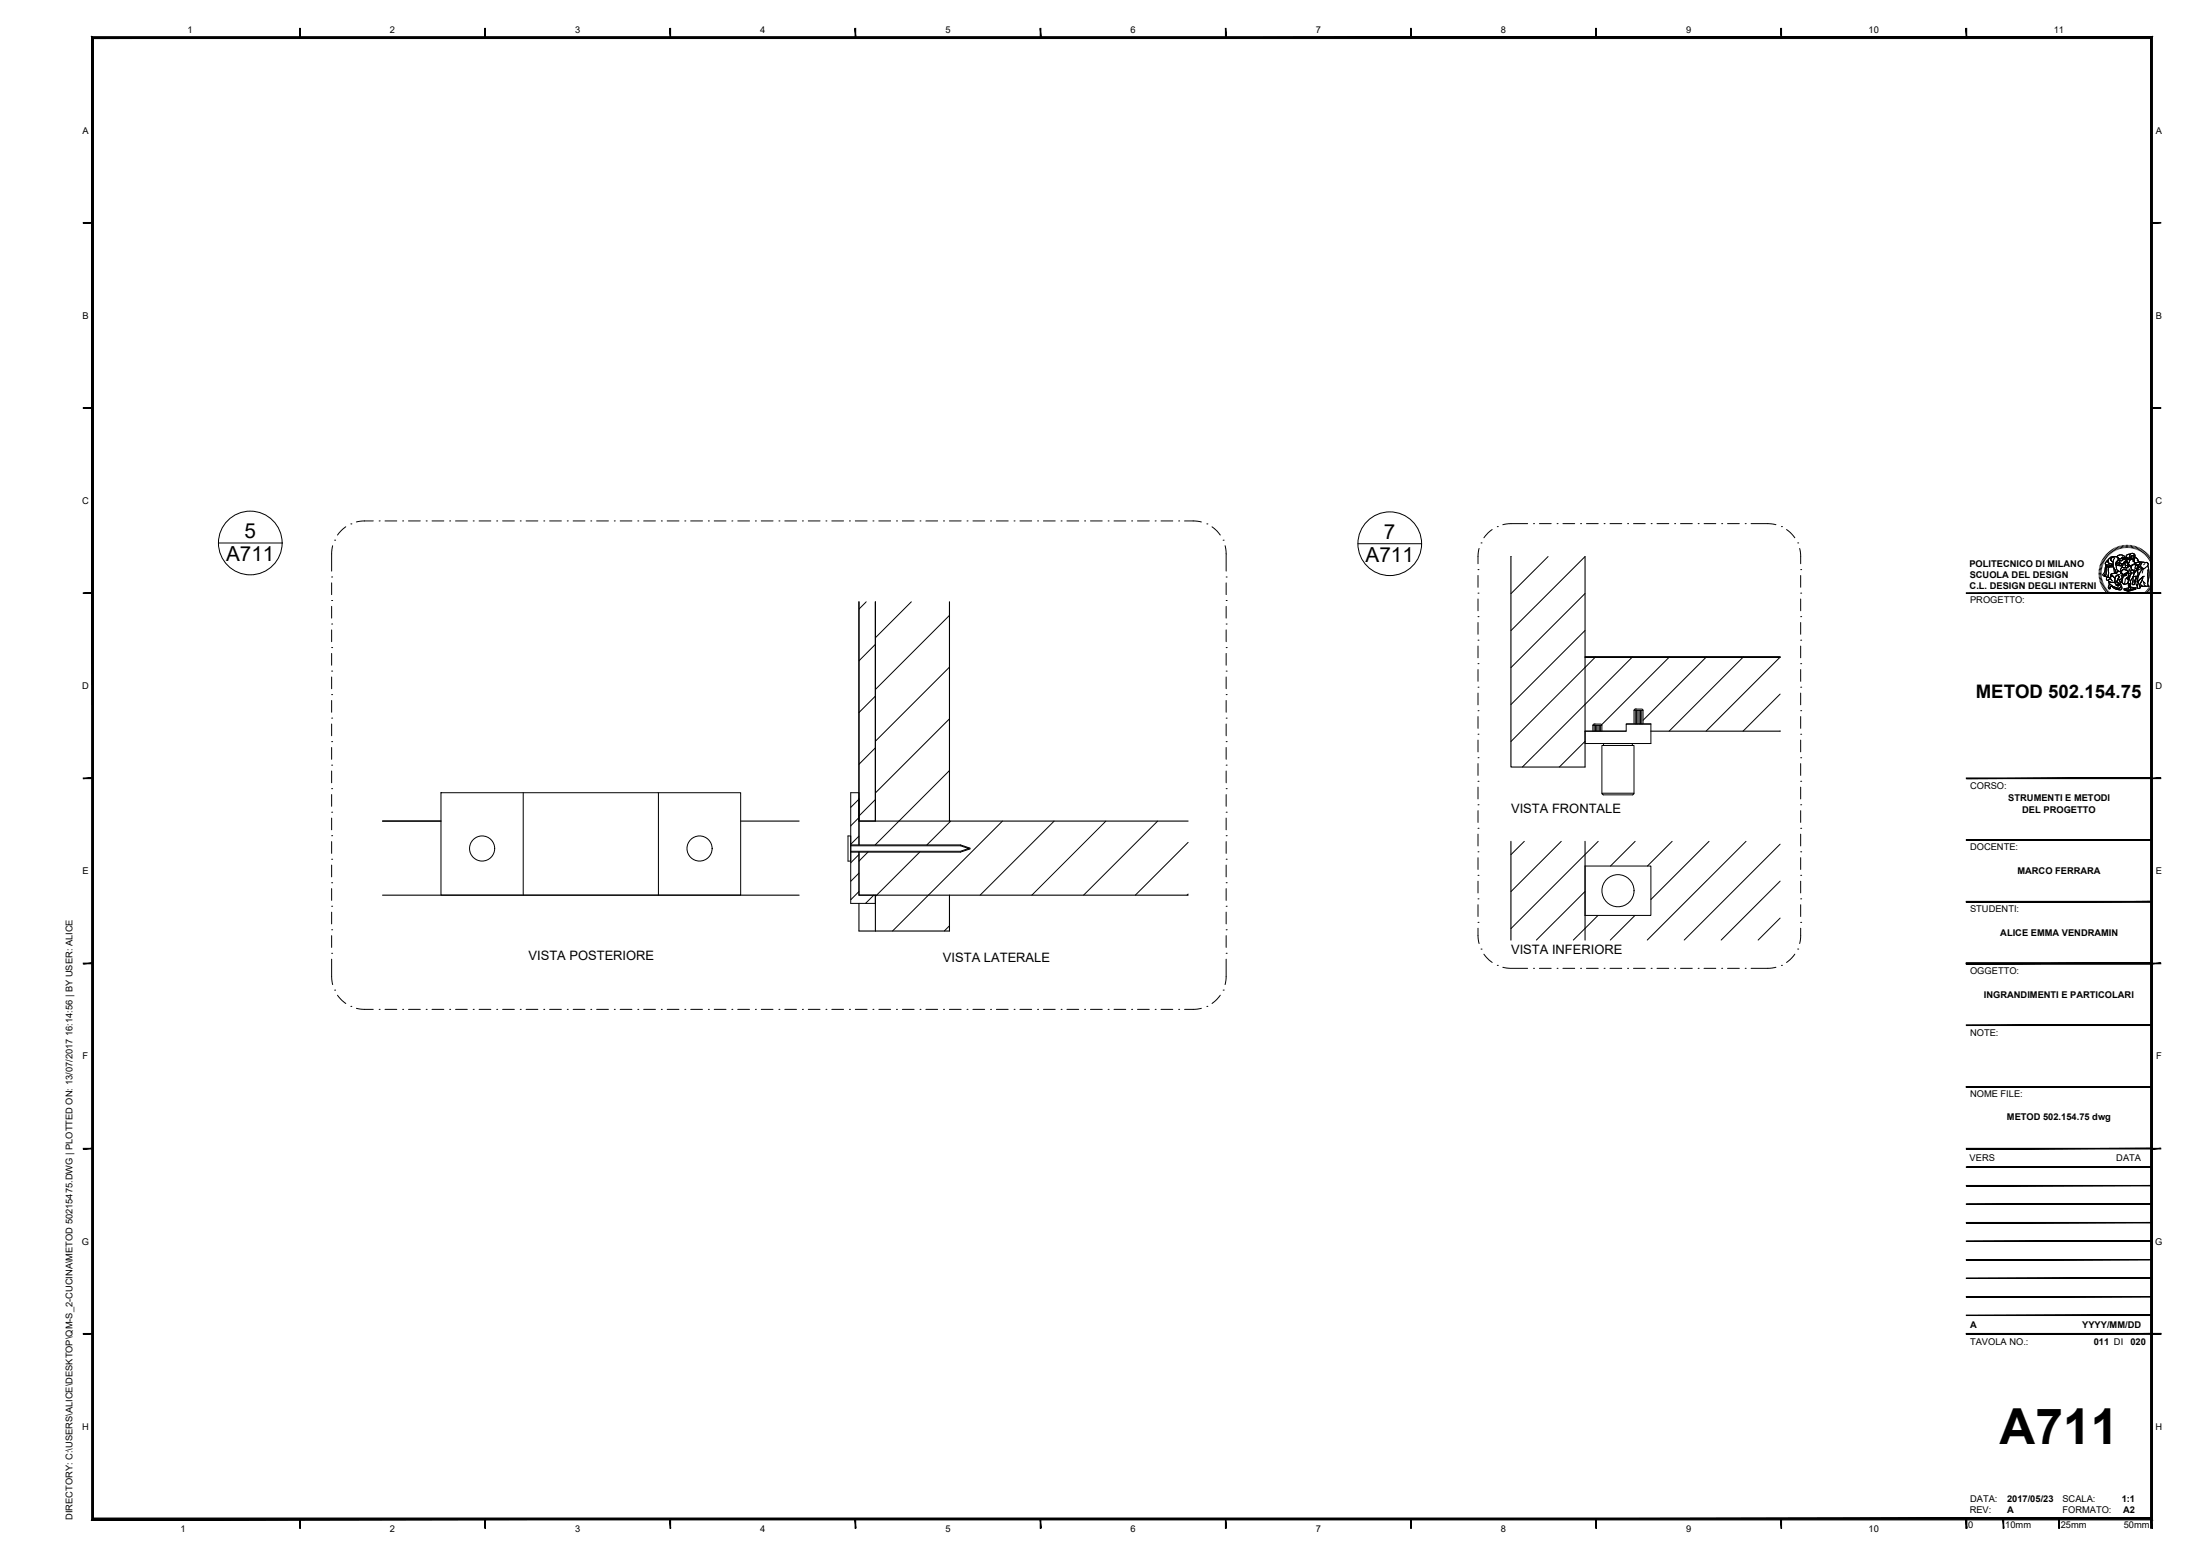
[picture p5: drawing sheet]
<svg xmlns="http://www.w3.org/2000/svg" width="594mm" height="420mm" viewBox="0 0 594 420" stroke-linecap="round" stroke-linejoin="round" font-family="sans-serif">
<!-- layer: A-FURN -->
<g fill="none" stroke="#000" stroke-width=".27">
<path d="M408.1 150.3h-.1M418 150.3l-10 10M428 150.3l-20 20M232 162.5v65.7M233.9 162.5l-1.9 2M236.4 162.5v59.2M236.4 174l-4.4 4.4M246.1 162.5l-9.7 9.7M256.4 166.2l-20 20M428 160.3l-20 20M428 170.2l-20 20M430.8 177.4l-22.8 22.8"/>
<path d="M440.8 177.4l-29.7 29.7M450.8 177.4l-18.3 18.3M460.7 177.4l-17 17.1M470.7 177.4l-20 20M480.7 177.4l-20 20M236.4 188l-4.4 4.4M256.4 194.1l-20 20M256.4 180.1l-20 20M428 197.4h11.1M480.7 187.4l-10 10M480.7 197.4h.1M232 215.8l-2.3 2.2"/>
<path d="M236.4 215.9l-4.4 4.4M236.4 201.9l-4.4 4.5M256.4 208.1l-20.1 20.1M428 200.2l-6.9 6.9M232 230.1v11.6M232 220.8l-2.3 2.2M232 225.8l-2.3 2.2M232 230.8l-2.3 2.2M232 235.7l-2.3 2.3M234.4 230.1l-2.4 2.4M248.4 230.1l-12 12M256.7 221.7l-6.4 6.5"/>
<path d="M270.7 221.7l-29.7 29.7M284.7 221.7l-20 20M298.6 221.7l-20 20M312.6 221.7l-20 20M320.8 227.5l-14.2 14.2M411.6 227.2l-3.6 3.6M421.6 227.2l-13.6 13.6M431.6 227.2l-23.6 23.5M441.6 227.2l-6.7 6.7M451.5 227.2l-6.6 6.7M461.5 227.2l-15.7 15.7M471.5 227.2l-26.7 26.6"/>
<path d="M480.7 227.9l-25.9 25.9M480.7 237.9l-15.9 15.9M232 240.7l-2.3 2.3M236 241.7l-2.3 2.2M256.4 250l-1.4 1.4M320.8 241.4l-.3 .3M428 240.7l-13.1 13.1M431.5 247.2l-6.6 6.6M441.5 247.2l-6.7 6.6M480.7 247.9l-5.9 5.9"/>
</g>
<g fill="none" stroke="#000" stroke-width=".3">
<path d="M408 150.3v56.8h20v-56.8M232 162.5v59.2h4.4v-59.2M256.4 162.5v59.2M480.7 177.4h-52.7h52.7M445.8 197.4h34.9M103.3 221.7h15.8M200 221.7h15.8M229.7 228.2h29.7M229.7 230.1h29.7M232 221.7h88.8M261.9 229v.2M408 227.2v26.6"/>
<path d="M428 227.2v26.6M103.3 241.7h112.5M232 241.7h88.8M236.4 241.7v9.7M256.4 241.7v9.7h-24.4v-7.5"/>
</g>
<!-- layer: meccanismi -->
<g fill="none" stroke="#000" stroke-width=".27">
<path d="M428 197.4h11.1v-1.9h6.7v5.3h-17.8zM430.1 197.4v-1.6l.4-.3 2 .1 .1 1.8M430.1 195.9h2.5M430.5 195.5h.1M430.5 195.9v1.5M430.8 195.9v1.5M431.2 195.9v1.5M431.5 195.9v1.5M431.9 195.9v1.5M432.2 195.9v1.5M439.1 195.5h6.7M441.2 195.5v-3.7l.4-.3h1.7l.3 .1 .1 3.9"/>
<path d="M441.2 191.8h2.5M441.6 191.5h.1M441.6 191.8v3.7M441.9 191.8v3.7M442.3 191.8v3.7M442.6 191.8v3.7M443 191.8v3.7M443.3 191.8v3.7M119.1 214.1h80.9v27.6h-80.9zM141.3 214.1v27.6M177.8 214.1v27.6M432.6 214.2v-12.9h8.6v12.9"/>
<path d="M432.6 214.2h8.6l-.4 .4h-7.8zM433 200.8v.5M440.8 200.8v.5M232 228.2v-14.1h-2.3v29.8h6.7v-2.2h-4.4v-11.6M428 233.9h17.8v13.3h-17.8z"/>
<circle cx="436.9" cy="240.5" r="4.3"/>
</g>
<!-- layer: viti -->
<g fill="none" stroke="#000" stroke-width=".27">
<path d="M229 225.7h.7v6.8h-.7zM229.7 228.4h29.7l2.2 .7-2.2 .8h-29.7"/>
<circle cx="130.2" cy="229.1" r="3.4"/>
<circle cx="188.9" cy="229.1" r="3.4"/>
</g>
<!-- layer: G-ANNO-DIM -->
<g fill="none" stroke="#000" stroke-width=".27">
<path d="M59 146.6h17.2M89.6 155.8h.1M89.6 157.4v3.2M89.8 147.4l-.2 1.5v5.3M90.4 145.9h.1M93.4 142.3l-1.5 1.2-.8 1M94.7 141.5h.1M100.8 140.7h-3l-1.6 .2M102.4 140.7h.1M104 140.7h3.1M108.7 140.7h.1M110.3 140.7h3.2"/>
<path d="M115.1 140.7h.1M116.7 140.7h3.1M121.4 140.7h.1M123 140.7h3.2M127.8 140.7h.1M129.4 140.7h3.1M134.1 140.7h.1M135.7 140.7h3.2M140.5 140.7h.1M142.1 140.7h3.1M146.8 140.7h.1M148.4 140.7h3.2"/>
<path d="M153.2 140.7h.1M154.8 140.7h3.1M159.5 140.7h.1M161.1 140.7h3.2M165.9 140.7h.1M167.5 140.7h3.1M172.2 140.7h.1M173.8 140.7h3.2M178.6 140.7h.1M180.2 140.7h3.1M184.9 140.7h.1M186.5 140.7h3.2"/>
<path d="M191.3 140.7h.1M192.9 140.7h3.1M197.6 140.7h.1M199.2 140.7h3.2M204 140.7h.1M205.6 140.7h3.1M210.3 140.7h.1M211.9 140.7h3.2M216.7 140.7h.1M218.3 140.7h3.1M223 140.7h.1M224.6 140.7h3.2"/>
<path d="M229.4 140.7h.1M231 140.7h3.1M235.7 140.7h.1M237.3 140.7h3.2M242.1 140.7h.1M243.7 140.7h3.1M248.4 140.7h.1M250 140.7h3.2M254.8 140.7h.1M256.4 140.7h3.1M261.1 140.7h.1M262.7 140.7h3.2"/>
<path d="M267.5 140.7h.1M269.1 140.7h3.1M273.8 140.7h.1M275.4 140.7h3.2M280.2 140.7h.1M281.8 140.7h3.1M286.5 140.7h.1M288.1 140.7h3.2M292.9 140.7h.1M294.5 140.7h3.1M299.2 140.7h.1M300.8 140.7h3.2"/>
<path d="M305.6 140.7h.1M307.2 140.7h3.1M311.9 140.7h.1M313.5 140.7h3.2M318.3 140.7h.1M319.9 140.7h2.9l1.6 .2M325.9 141.5h.1M327.3 142.3l1.4 1.2 .8 1M330.3 145.9h.1M330.8 147.4l.3 1.5v5.3M331.1 155.8h.1M331.1 157.4v3.2"/>
<path d="M366.7 146.8h17.2M399.1 153.8h.1M399.1 155.4v3.2M399.4 148.1l-.3 1.6v2.5M399.9 146.6h.1M402.9 143l-2.2 2.2M404.3 142.2h.1M412.5 141.4h-5.1l-1.6 .3M414.1 141.4h.1M415.7 141.4h3.2M420.5 141.4h.1M422 141.4h3.2"/>
<path d="M426.8 141.4h.1M428.4 141.4h3.2M433.2 141.4h.1M434.7 141.4h3.2M439.5 141.4h.1M441.1 141.4h3.2M445.9 141.4h.1M447.4 141.4h3.2M452.2 141.4h.1M453.8 141.4h3.2M458.6 141.4h.1M460.1 141.4h3.2"/>
<path d="M464.9 141.4h.1M466.5 141.4h3.2M471.3 141.4h.1M472.8 141.4h5.2l1.6 .3M481.1 142.2h.1M482.4 143l1 .8 1.3 1.4M485.4 146.6h.1M486 148.1l.2 1.6v2.5M486.2 153.8h.1M486.2 155.4v3.2M89.6 174.9h.1M89.6 168.5h.1"/>
<path d="M89.6 162.2h.1M89.6 163.7v3.2M89.6 170.1v3.2M89.6 176.4v3.2M331.1 162.2h.1M331.1 168.5h.1M331.1 174.9h.1M331.1 163.7v3.2M331.1 170.1v3.2M331.1 176.4v3.2M399.1 179.2h.1M399.1 172.9h.1"/>
<path d="M399.1 166.5h.1M399.1 160.2h.1M399.1 161.7v3.2M399.1 168.1v3.2M399.1 174.4v3.2M486.2 179.2h.1M486.2 172.9h.1M486.2 166.5h.1M486.2 160.2h.1M486.2 161.7v3.2M486.2 168.1v3.2M486.2 174.4v3.2"/>
<path d="M89.6 193.9h.1M89.6 187.6h.1M89.6 181.2h.1M89.6 182.8v3.2M89.6 189.1v3.2M89.6 195.5v3.2M331.1 181.2h.1M331.1 187.6h.1M331.1 193.9h.1M331.1 182.8v3.2M331.1 189.1v3.2M331.1 195.5v3.2"/>
<path d="M399.1 198.3h.1M399.1 191.9h.1M399.1 185.6h.1M399.1 180.8v3.2M399.1 187.1v3.2M399.1 193.5v3.2M399.1 199.8v3.2M486.2 198.3h.1M486.2 191.9h.1M486.2 185.6h.1M486.2 180.8v3.2M486.2 187.1v3.2"/>
<path d="M486.2 193.5v3.2M486.2 199.8v3.2M89.6 219.3h.1M89.6 213h.1M89.6 206.6h.1M89.6 200.3h.1M89.6 201.8v3.2M89.6 208.2v3.2M89.6 214.5v3.2M331.1 200.3h.1M331.1 206.6h.1M331.1 213h.1"/>
<path d="M331.1 219.3h.1M331.1 201.8v3.2M331.1 208.2v3.2M331.1 214.5v3.2M399.1 217.3h.1M399.1 211h.1M399.1 204.6h.1M399.1 206.2v3.2M399.1 212.5v3.2M399.1 218.9v3.2M486.2 217.3h.1M486.2 211h.1"/>
<path d="M486.2 204.6h.1M486.2 206.2v3.2M486.2 212.5v3.2M486.2 218.9v3.2M89.6 238.4h.1M89.6 232h.1M89.6 225.7h.1M89.6 220.9v3.2M89.6 227.2v3.2M89.6 233.6v3.2M89.6 239.9v3.2M331.1 225.7h.1"/>
<path d="M331.1 232h.1M331.1 238.4h.1M331.1 220.9v3.2M331.1 227.2v3.2M331.1 233.6v3.2M331.1 239.9v3.2M399.1 236.4h.1M399.1 230h.1M399.1 223.7h.1M399.1 225.2v3.2M399.1 231.6v3.2M399.1 237.9v3.2"/>
<path d="M486.2 236.4h.1M486.2 230h.1M486.2 223.7h.1M486.2 225.2v3.2M486.2 231.6v3.2M486.2 237.9v3.2M89.6 257.4h.1M89.6 251.1h.1M89.6 244.7h.1M89.6 259v5.3l.2 1.6M89.6 246.3v3.2M89.6 252.6v3.2"/>
<path d="M331.1 244.7h.1M331.1 251.1h.1M331.1 257.4h.1M331.1 259v5.3l-.3 1.6M331.1 246.3v3.2M331.1 252.6v3.2M399.1 249.1h.1M399.1 242.7h.1M399.1 250.6v2.6l.3 1.6M399.1 244.3v3.2M399.9 256.3h.1M400.7 257.7l1.2 1.4 1 .8"/>
<path d="M484.7 257.7l-1.3 1.4-1 .8M485.4 256.3h.1M486.2 249.1h.1M486.2 242.7h.1M486.2 250.6v2.6l-.2 1.6M486.2 244.3v3.2M90.4 267.4h.1M91.1 268.7l1.3 1.5 1 .8M94.7 271.8h.1M96.2 272.3l1.6 .2 3 .1M102.4 272.6h.1M104 272.6h3.1"/>
<path d="M108.7 272.6h.1M110.3 272.6h3.2M115.1 272.6h.1M116.7 272.6h3.1M121.4 272.6h.1M123 272.6h3.2M127.8 272.6h.1M129.4 272.6h3.1M134.1 272.6h.1M135.7 272.6h3.2M140.5 272.6h.1M142.1 272.6h3.1"/>
<path d="M146.8 272.6h.1M148.4 272.6h3.2M153.2 272.6h.1M154.8 272.6h3.1M159.5 272.6h.1M161.1 272.6h3.2M165.9 272.6h.1M167.5 272.6h3.1M172.2 272.6h.1M173.8 272.6h3.2M178.6 272.6h.1M180.2 272.6h3.1"/>
<path d="M184.9 272.6h.1M186.5 272.6h3.2M191.3 272.6h.1M192.9 272.6h3.1M197.6 272.6h.1M199.2 272.6h3.2M204 272.6h.1M205.6 272.6h3.1M210.3 272.6h.1M211.9 272.6h3.2M216.7 272.6h.1M218.3 272.6h3.1"/>
<path d="M223 272.6h.1M224.6 272.6h3.2M229.4 272.6h.1M231 272.6h3.1M235.7 272.6h.1M237.3 272.6h3.2M242.1 272.6h.1M243.7 272.6h3.1M248.4 272.6h.1M250 272.6h3.2M254.8 272.6h.1M256.4 272.6h3.1"/>
<path d="M261.1 272.6h.1M262.7 272.6h3.2M267.5 272.6h.1M269.1 272.6h3.1M273.8 272.6h.1M275.4 272.6h3.2M280.2 272.6h.1M281.8 272.6h3.1M286.5 272.6h.1M288.1 272.6h3.2M292.9 272.6h.1M294.5 272.6h3.1"/>
<path d="M299.2 272.6h.1M300.8 272.6h3.2M305.6 272.6h.1M307.2 272.6h3.1M311.9 272.6h.1M313.5 272.6h3.2M318.3 272.6h.1M324.4 272.3l-1.6 .2-2.9 .1M325.9 271.8h.1M329.5 268.7l-2.2 2.3M330.3 267.3h.1M404.3 260.7h.1"/>
<path d="M405.8 261.2l1.6 .3h5.1M414.1 261.5h.1M415.7 261.5h3.2M420.5 261.5h.1M422 261.5h3.2M426.8 261.5h.1M428.4 261.5h3.2M433.2 261.5h.1M434.7 261.5h3.2M439.5 261.5h.1M441.1 261.5h3.2M445.9 261.5h.1"/>
<path d="M447.4 261.5h3.2M452.2 261.5h.1M453.8 261.5h3.2M458.6 261.5h.1M460.1 261.5h3.2M464.9 261.5h.1M466.5 261.5h3.2M471.3 261.5h.1M479.6 261.2l-1.6 .3h-5.2M481.1 260.7h.1"/>
<circle cx="67.6" cy="146.6" r="8.6"/>
<circle cx="375.3" cy="146.8" r="8.6"/>
</g>
<!-- layer: viti -->
<path d="M259.4 228.2l2.5 .8M261.9 229.2l-2.5 .9" fill="none" stroke="#000" stroke-width=".3"/>
<!-- layer: G-ANNO-LOGO -->
<g fill="none" stroke="#000" stroke-width=".27">
<path d="M566.8 154.8h.6M566.8 154.5h.6M566.8 154.1l.7 .1M566.8 153.8l.7 .1M566.9 153.4l.7 .1M567 153.1l.6 .1M567.1 152.7l.6 .2M567.2 152.4l.6 .2M567.3 152l.6 .3M567.4 151.7l.6 .3M567.4 155.2h-.6M567.5 155.5h-.7"/>
<path d="M567.5 155.8l-.7 .1M567.5 156.1l-.6 .2M567.6 151.4l.6 .3M567.6 156.5l-.6 .1M567.7 156.8l-.7 .2M567.7 151.1l.6 .3M567.8 157.1l-.7 .2M567.9 157.4l-.6 .2M567.9 150.8l.6 .3M568 157.7l-.6 .3M568.1 150.5l.6 .4M568.2 158l-.6 .3"/>
<path d="M568.3 158.3l-.6 .3M568.3 150.2l.6 .4M568.5 158.6l-.6 .3M568.6 149.9l.5 .5M568.6 152.5l1.4 .3 .6-.4 .1 .6h-1.8l-.2-.2zM568.7 152.5v.4M568.7 158.8l-.6 .4M568.8 149.6l.5 .5M568.8 153l-.2 .5-.2 1.3-.3 .7 .4 .2M568.9 159.1l-.6 .4M569 151.4l.3-.2-.1 .5 .2 .4 1.1 .3-.5 .4-.5-.3-.7 .1-.3-.5zM569.1 149.4l.4 .5"/>
<path d="M569.1 159.3l-.6 .5M569.1 153l.4 .1-.2 .4v2.3l-.3 .1-.5-.3 .2-.6 .1-1.4zM569.1 153l-.3 .5-.1 1.5-.2 .7 .7 .2M569.3 151.2l-.8 .8 .2 .5 1.3 .3 .6-.4M569.3 159.6l-.5 .4M569.3 149.1l.5 .6M569.3 156.6l.1 .3 .5 .3 1.2-.1M569.4 151l.6-.6 1.3-.1-.9 .2-.4 .5 .1 .4 .5 .3-.1 .7-1.1-.4-.2-.3zM569.5 157v.5l.7 .7 2 .8M569.5 157l.6 .3 1-.2 .1 .5 .3 .3v.2l.2-.2 .3 .4-.2-.6 .3 .5-.1-.5 .4 .1-.8-.6 .3-.8 .4 .2 .5 1.6-.4 .6h-.7l-1.6-.8-.6-.5zM569.5 159.8l-.5 .5M569.5 153.1l1.2-.1 .6 1.2-.1 .5-1.2 .4 .2 .5-.4 .5-.4-.2-.1-.4v-2z"/>
<path d="M569.5 153.1l-.2 .5v2.2M569.6 148.9l.4 .5M569.6 157.6l.8 .7 1.4 .5 .7-.1 .3-.5 .2 .8-.4 .3-1.1-.2-1.4-.8-.4 .3 .1 .4h-.3l-.2-.5zM569.6 157.6l-.3 .9 .2 .5 .4-.2-.2-.2 .4-.3 1.3 .8 1.2 .2 .4-.3-.2-.8M569.8 156.1l-.8-.2-.2 .2v.5l.3 .1 .6-.3h.3l.5 .5M569.9 148.7l.4 .5M570 155.8l.4-.3 .8 .6-.1 1.1h-1.1l-.6-.3-.1-.3 .7-.2-.2-.3zM570 155.1l1.2-.4 .3 .1 .2-.4 .5-.1 .7 .3 .4 1.1-.2 .4-1 .5-.2-.2 .4-.5-.2-.4-.5-.2-.5 .8-.7-.6h-.4zM570.2 148.5l.3 .6M570.2 150.6l1.2-.3 .6 .5v.4l-.8 1.1 .5 1.6 .5 .4-.5 .1-.2 .4-.3-.2 .1-.4-.6-1.2-.1-1.3-.6-.5zM570.4 155.4l.7 .7M570.4 155.5l-.5 .4 .1 .5"/>
<path d="M570.5 148.3l.3 .6M570.7 153h-2.1l-.3 1.5-.5 .7 .3 .3M570.8 148.1l.3 .6M570.8 153.4l.2 1.4M571 150.6l-.3 .8-.1 1.1 .7 1.7-.1 .4 .3 .2 .2-.4 .5-.1-.6-.4-.4-1.6 .8-1.2-.2-.7h-1.5l-1 .6-.1 .8 .2 .2 1.1 .4M571.1 148l.3 .6M571.2 154.7l-1.2 .3v.5l.2 .1M571.3 150.3l-.8 .2-.5 .4 .1 .5 .5 .2M571.4 147.8l.3 .6M571.5 155.5l.2-.2 .6 .5-.7 1.3 .8 .7-.4-.1 .1 .5-.3-.5 .2 .6-.3-.4-.2 .2v-.2l-.4-.5v-1.2zM571.5 155.4h.3l.5 .4-.7 1.3 .8 .7-.4-.1 .1 .5-.3-.5 .2 .6-.3-.4-.2 .2v-.2l-.4-.6v-1.1zM571.5 151.7l1-.4-.1 .5-1.1 .5z"/>
<path d="M571.5 152.2l.8-.3 .3 .2-.4 .2 .2 .4-.7-.1zM571.6 152.2l.1 .4 .7 .1M571.7 150.4l.7-.6 1 .2 .3 .4-.1 .3-.5-.3-.4 .4-.7-.1M571.8 147.7l.2 .6M571.8 150.1l.5-.3h.6l.6 .3 .3 .4-.3 .2-.4-.3v.2l-.7 .3-.7-.5zM572 150.7l.7 .2 .5-.5 .3 .2-.2 .6-.4 .2-.5-.2-.5 .2zM572.1 147.6l.2 .6M572.2 154.3l.6 .2 .4 .7 .1 .7-.4 .3M572.3 156.6l.5 1.6-.3 .6h-.7M572.3 152.2h.8l-.2 .1v.4l-.3 .1-.4-.2zM572.3 151.9l.3 .2M572.4 151.6v.2l-1.1 .5"/>
<path d="M572.4 155.1l-.8 .2M572.4 147.5l.2 .6M572.5 151.3l-.4 .5M572.6 154.8l.7 .5M572.7 152.1l-.4 .1-.1 .4 .6 .2 .1-.5 .2-.1-.6 .1M572.7 155.3l.3 .5-.1 .4-.6 .4-.4-.2M572.8 154.5v-.3l.6-.4 1 .2 .2 .7h-.3l-1.1 .4 .6 .4 .4-.2 .2-.5 .3-.2-.3-.5-1.1-.3-.5 .7-.2-.1 .2-1.1 .3-.2 .2 .2h1.1l.5-.4v-.3l.6 .2 .1 1-.3 .4 .2 .7-.3 .5-.4 .1-.2 .6h-.4l.3 .3 .3-.1-.1 .4 .2-.2-.2 1.1-1.1 .2-.8-.7 .3-.6 .2-1.1M572.8 147.4l.1 .6M572.8 154.2l.6-.4h.6l.4 .3 .3 .5-1.6 .6zM572.8 157.1l.8 .7M573 151.2v.1M573.1 150.8l.2 .1"/>
<path d="M573.1 153.1l-.4 .5-.1 .8M573.1 156.5v.9M573.1 147.3l.1 .7M573.1 150.9h.1M573.2 155.1l1.2-.3-.2 .5-.4 .2zM573.2 155.9l-.3 1-.4 .4M573.5 151l.4-.2 .4 .2v-.2l.2 .4-.4 .1zM573.5 151.9l.2-.2h.7l.5 .8v.4h-.4l.1-.8-.6-.4-.3 .3 .2 1.3h-.6l-.3-.3zM573.5 147.3l.1 .6M573.5 150.7l-.2 .5-.4 .2-.5-.2-.5 .2M573.6 159l2-.4 1.1 .2-2 .6zM573.6 159l1.1 .4v.3l-1.1-.4z"/>
<path d="M573.8 151.8l.4-.1 .4 .4v.9l-.2 .3h-.5zM573.8 147.2l.1 .7M573.9 150.8l.2-.3h.3l.4 .4-.3 .3M573.9 155.3h.1M573.9 156.2l-.3 1.6 1-.2M573.9 150.6l.5-.1 .4 .5-.3 .2-.2-.4h-.4zM574 154.9l.1 .1M574 155.2l.1 .1M574.1 155h-.1M574.1 152h.1M574.2 152l-.2 .1M574.2 147.2v.7"/>
<path d="M574.3 151l-.3-.2-.5 .2 .6 .3 .4-.1-.2-.4v.2M574.3 156l.3 .1 .2-.6 .4-.1-.4 1.3v-.4l-.3 .1zM574.3 153.3v.7M574.4 154.8l-.2 .5-.4 .2-.4-.3M574.4 151.8l.2 .3-.1 .1M574.5 152l-.3-.3-.4 .2 .2 1-.2 .4h-.4l-.3-.3 .3-1.1 .3-.2 .5-.1 .4 .3 .3 1-.2 .1-.2-.3M574.5 147.2v.7M574.6 152.3l-.2 .1M574.6 152.1l.1 .6-.8-.1M574.6 153l-.2 .3h-.5M574.7 159.4l2-.6v.3l-2 .6zM574.7 159.4v.3"/>
<path d="M574.7 151l.2-.1 .1 .5-.2 .8M574.8 155.6h.1M574.8 156.2l-.1 .5 .2-.2M574.8 150.6l.1 .4M574.9 152.6l-.2-.5 .3-.4v-.6l-.3-.1v-.2l-.5-.4-.1-.2 .4-.5 .6-.1 .2 .1-.3 .7 .1 .8h.2v-.5l.3 .3 .5-.1-.1 .6 .2-.1 .4 .7-1.1 .7M574.9 147.2v.7M575 155.9l-.2 .3v-.3M575 153.6l-.2 1.4M575 152.8l.4 .2M575 157.7l.2-.1 .2 1-.3-.5-.4 .7zM575.1 154.8l-.4 .3v.5M575.2 155.4l-.4 .2-.2 .5h-.4l.3 .3 .3-.1"/>
<path d="M575.2 153.7l-.4 .8M575.3 147.2l-.1 .7M575.3 149.7l.7-.3 .5 .5v.8l-.4 .9v-.7l.3-.4-.3-.6-.6 .2-.2 1.1h-.2l-.1-.8zM575.3 149.7l.6-.3 .5 .2 .1 .3v.8l-.4 .9v-.7l.3-.5-.3-.5-.6 .2-.2 1.1h-.2l-.1-.8zM575.3 149.7l-.9 .1-.2 .6M575.4 150.7l.2 .3 .5-.1M575.5 152.8l1-.4 .9 .2 .2 .4-.2 .5-.7 .7-.5 .1-.7-.8zM575.5 150.4l.3 .1M575.5 150.1l.6-.2 .3 .6-.3 .4h-.6l-.2-.2zM575.5 154.8l.9-.2-.4 1.3-.7 .9v.8l-.3 .1-.2 .5-.2-1zM575.5 154.8l-.9 2.5 .2 .9 .4-.6 .2 1.4-.3-.9-.4 1 .1-.9M575.6 150.9h.1"/>
<path d="M575.6 153.8l-.3 .5 .2 .5 .9-.2 .5-.6M575.6 147.3l-.1 .7M575.6 150.5h.1M575.7 150.8h.1M576 147.4l-.2 .6M576 150.6l.2 .1M576 155.7l.8-.1-.1 .7-.4 .7 .2 .7-.3 .2-.5-.2zM576 150.6v.1M576.2 151.4l.4 .7M576.3 153.9h.1M576.3 147.4l-.2 .7M576.3 152.3l1-.5 .9-.1-.7 1z"/>
<path d="M576.4 154.6l-.5 1.3-.6 .9-.1 .9M576.5 153.8l-.3 .1M576.5 150.4l.6 .5 .6 .8-1.1 .4-.2-.2-.2-.5zM576.5 150.4l.6 .4 .3 .6M576.5 154.1l-.1 .1M576.7 147.5l-.2 .7M576.7 158.8v.3l-2 .6-1.1-.4v-.3l1.1 .4 2-.6a5.9 5.9 0 0 0-3.1 .2M576.8 155.7l-.5 1.3 .2 .7-.3 .2-.5-.2 .3-1.9M577 153.8h.3l-.1 1.8-1.2 .1 .4-1.1zM577 147.7l-.2 .6M577.1 153.5l-.1 .4M577.1 152.5l.3 .1 .2 .3"/>
<path d="M577.1 151.3l.5 .4M577.2 155.6l-1.2 .1M577.2 157l-.1 .2 .3 .2M577.3 147.8l-.2 .6M577.3 153.8v1.6l-.6 1.5 .2 1 .3 .3M577.5 156.7l1.1-1-.1 .9-.7 1.3 .2 .7-.3 .3-.6-.2zM577.5 152.7l.4-.6 .4-.4 1.4 .2 .4 .4-.3 .6-1 .7-.6-.1-.6-.6M577.6 152.9l-1 1.3h-.4l-.6-.4-.1-.8 .5-.4 .6-.1 .2 .2-.3 .4 .1 .5 .6-.4-.1-.7-1.1-.1-.5 .4v.5M577.6 154.5v.5M577.7 147.9l-.3 .6M578 148.1l-.3 .6M578 153.7l-.8 .1"/>
<path d="M578.1 157.9l.6 .4M578.3 148.3l-.4 .5M578.3 151.7l-1 .1-1 .5M578.5 156.7l.8 .9M578.5 151.9l1.1-.1 .5 .4-.1 .6 .3 1.3v1.7l-.3 1.7 .2 .8-2.4-.1 .8-2.5-1.5 1.4 .7-2.4 .7-1.1h.5l-.6-.3-.3-.4v-.5zM578.5 153.7l-.9 1.5-.5 1.9 1.5-1.4 .5-.1M578.6 151.8l-.5 .6-.1 .5 .3 .4 .7 .2M578.6 148.4l-.4 .6M578.6 155.7l-.2 .9-.6 1.3 .2 .7-.4 .3-.5-.2 .4-2M578.7 153.7l-.2 1M578.9 157.1l.1 .8 .5 .4M578.9 148.6l-.4 .6"/>
<path d="M579.1 152.2l-.2 .3M579.2 148.9l-.5 .5M579.2 159.9l.5 .5M579.4 159.7l.5 .5M579.4 149.1l-.4 .5M579.7 159.5l.5 .4M579.7 149.3l-.5 .5M579.9 159.2l.5 .4M579.9 153.9l.1 3.3M580 149.6l-.5 .5M580 152.7l.3 2-.3 2.6 .2 1-2.4-.1M580.1 159l.5 .4"/>
<path d="M580.2 149.8l-.5 .5M580.2 158.7l.6 .4M580.4 158.4l.6 .4M580.4 150.1l-.5 .4M580.6 158.1l.6 .4M580.6 150.4l-.5 .4M580.7 157.8l.6 .3M580.8 150.7l-.5 .4M580.9 157.5l.6 .3M581 157.3l.6 .2M581 151l-.6 .3M581.1 156.9l.6 .2"/>
<path d="M581.2 156.6l.6 .2M581.2 151.3l-.6 .3M581.2 156.3l.7 .1M581.3 156l.7 .1M581.3 155.7h.7M581.4 151.6l-.7 .3M581.4 155.3l.7 .1M581.4 155.1h.7M581.5 152l-.6 .2M581.6 152.3l-.6 .2M581.7 152.6l-.6 .2M581.8 153l-.6 .1"/>
<path d="M581.9 153.3l-.6 .2M582 153.7l-.7 .1M582 154l-.7 .1M582.1 154.4h-.7M582.1 154.7l-.7 .1M569.7 160l-.4 .5M570 160.3l-.5 .5M570.2 160.5l-.4 .5M570.5 160.6l-.4 .6M570.8 160.8l-.4 .6M571.1 161l-.4 .6M571.3 161.1l-.3 .6"/>
<path d="M571.6 161.3l-.2 .6M571.9 161.4l-.2 .6M572.2 161.5l-.2 .6M572.6 161.6l-.2 .6M572.9 161.7l-.2 .6M573.2 161.7l-.1 .7M573.5 161.8l-.1 .7M573.8 161.8v.7M574.2 161.8l-.1 .7M574.5 161.8v.7M574.8 161.8l.1 .7M575.1 161.8l.1 .7"/>
<path d="M575.5 161.8l.1 .6M575.8 161.7l.1 .7M576.1 161.6l.2 .7M576.4 161.5l.2 .7M576.7 161.5l.2 .6M577 161.3l.3 .7M577.3 161.2l.3 .6M577.6 161.1l.3 .6M577.9 160.9l.3 .6M578.2 160.7l.3 .6M578.4 160.6l.4 .5M578.7 160.4l.4 .5"/>
<path d="M579 160.2l.4 .5"/>
</g>
<!-- layer: G-ANNO-TTLB -->
<g fill="#fff" stroke="#fff" stroke-width=".27">
<path d="M556 160.2l30.7 4.3-5.7-4.3zM556 160.2l30.7 4.3h-30.7z"/>
<path d="M581 145.6h5.7l-5.7 14.6zM586.7 145.6l-5.7 14.6 5.7 4.3z"/>
</g>
<path d="M556 160.2h25v-14.6h5.7v18.9h-30.7z" fill="none" stroke="#fff" stroke-width=".27"/>
<g fill="#000" stroke="#000" stroke-width=".27">
<path d="M80.9 7.7l.2 2.5v-2.5zM80.9 7.7l.2 2.5h-.2z"/>
<path d="M130.9 7.7l.2 2.5v-2.5zM130.9 7.7l.2 2.5h-.2z"/>
<path d="M180.9 7.7l.2 2.5v-2.5zM180.9 7.7l.2 2.5h-.2z"/>
<path d="M230.9 7.7l.2 2.5v-2.5zM230.9 7.7l.2 2.5h-.2z"/>
<path d="M280.9 7.7l.2 2.5v-2.5zM280.9 7.7l.2 2.5h-.2z"/>
<path d="M330.9 7.7l.2 2.5v-2.5zM330.9 7.7l.2 2.5h-.2z"/>
<path d="M380.9 7.7l.2 2.5v-2.5zM380.9 7.7l.2 2.5h-.2z"/>
<path d="M430.9 7.7l.2 2.5v-2.5zM430.9 7.7l.2 2.5h-.2z"/>
<path d="M480.9 7.7l.2 2.5v-2.5zM480.9 7.7l.2 2.5h-.2z"/>
<path d="M530.9 7.7l.2 2.5v-2.5zM530.9 7.7l.2 2.5h-.2z"/>
<path d="M25.2 10.4h555.5l.5-.5zM24.8 9.9h556.4l-556 .5zM24.8 9.9l.4 400v-399.5zM24.8 9.9l.4 400-.4 .5zM25.2 409.9l-.4 .5 555.9-.5zM24.8 410.4l555.9-.5 .5 .5zM580.7 10.4v399.5l.5 .5zM580.7 10.4l.5-.5v400.5z"/>
<path d="M22.5 60.3h2.5v-.2zM22.5 60.1h2.5l-2.5 .2z"/>
<path d="M581 60.3h2.5v-.2zM581 60.1h2.5l-2.5 .2z"/>
<path d="M22.5 110.3h2.5v-.2zM22.5 110.1h2.5l-2.5 .2z"/>
<path d="M581 110.3h2.5v-.2zM581 110.1h2.5l-2.5 .2z"/>
<path d="M22.5 160.3h2.5v-.2zM22.5 160.1h2.5l-2.5 .2z"/>
<path d="M531 160.3h50v-.2zM531 160.1h50l-50 .2z"/>
<path d="M581 160.3h2.5v-.2zM581 160.1h2.5l-2.5 .2z"/>
<path d="M22.5 210.3h2.5v-.2zM22.5 210.1h2.5l-2.5 .2z"/>
<path d="M531 210.3h50v-.2zM531 210.1h50l-50 .2z"/>
<path d="M581 210.3h2.5v-.2zM581 210.1h2.5l-2.5 .2z"/>
<path d="M531 226.9h50v-.2zM531 226.7h50l-50 .2z"/>
<path d="M531 243.4v.2l50-.2zM531 243.6l50-.2v.2z"/>
<path d="M531 243.6h50v-.2zM531 243.4h50l-50 .2z"/>
<path d="M22.5 260.2h2.5v-.1zM22.5 260.1h2.5l-2.5 .1z"/>
<path d="M531 260.1v.1l50-.1zM531 260.2l50-.1v.1z"/>
<path d="M531 260.1v.1l50-.1zM531 260.2l50-.1v.1z"/>
<path d="M531 276.7v.2l50-.2zM531 276.9l50-.2v.2z"/>
<path d="M531 260.1v.1l50-.1zM531 260.2l50-.1v.1z"/>
<path d="M531 260.1v.1l50-.1zM531 260.2l50-.1v.1z"/>
<path d="M581 260.2h2.5v-.1zM581 260.1h2.5l-2.5 .1z"/>
<path d="M531 293.4v.2l50-.2zM531 293.6l50-.2v.2z"/>
<path d="M531 293.4v.2l50-.2zM531 293.6l50-.2v.2z"/>
<path d="M22.5 310.3h2.5v-.2zM22.5 310.1h2.5l-2.5 .2z"/>
<path d="M531 315.1h50zM531 315.2l50-.1z"/>
<path d="M531 310.1v.2l50-.2zM531 310.3l50-.2v.2z"/>
<path d="M581 310.3h2.5v-.2zM581 310.1h2.5l-2.5 .2z"/>
<path d="M531 335.1h50zM531 335.2l50-.1z"/>
<path d="M531 330.1h50zM531 330.2l50-.1z"/>
<path d="M531 325.1h50zM531 325.2l50-.1z"/>
<path d="M531 320.1h50zM531 320.2l50-.1z"/>
<path d="M531 355.1h50zM531 355.2l50-.1z"/>
<path d="M531 350.1h50zM531 350.2l50-.1z"/>
<path d="M531 345.1h50zM531 345.2l50-.1z"/>
<path d="M531 340.1h50zM531 340.2l50-.1z"/>
<path d="M22.5 360.2h2.5v-.1zM22.5 360.1h2.5l-2.5 .1z"/>
<path d="M531 360.1v.1l50-.1zM531 360.2l50-.1v.1z"/>
<path d="M531 360.1v.1l50-.1zM531 360.2l50-.1v.1z"/>
<path d="M581 360.2h2.5v-.1zM581 360.1h2.5l-2.5 .1z"/>
<path d="M581 360.2h2.5v-.1zM581 360.1h2.5l-2.5 .1z"/>
<path d="M581 360.2h2.5v-.1zM581 360.1h2.5l-2.5 .1z"/>
<path d="M80.9 410.2l.2 2.5v-2.5zM80.9 410.2l.2 2.5h-.2z"/>
<path d="M130.9 410.2l.2 2.5v-2.5zM130.9 410.2l.2 2.5h-.2z"/>
<path d="M180.9 410.2l.2 2.5v-2.5zM180.9 410.2l.2 2.5h-.2z"/>
<path d="M230.9 410.2l.2 2.5v-2.5zM230.9 410.2l.2 2.5h-.2z"/>
<path d="M280.9 410.2l.2 2.5v-2.5zM280.9 410.2l.2 2.5h-.2z"/>
<path d="M330.9 410.2l.2 2.5v-2.5zM330.9 410.2l.2 2.5h-.2z"/>
<path d="M380.9 410.2l.2 2.5v-2.5zM380.9 410.2l.2 2.5h-.2z"/>
<path d="M430.9 410.2l.2 2.5v-2.5zM430.9 410.2l.2 2.5h-.2z"/>
<path d="M480.9 410.2l.2 2.5v-2.5zM480.9 410.2l.2 2.5h-.2z"/>
<path d="M530.9 410.2v2.5h.2zM530.9 410.2h.2v2.5z"/>
<path d="M530.9 410.2l.2 2.5v-2.5zM530.9 410.2l.2 2.5h-.2z"/>
<path d="M540.9 410.2l.2 2.5v-2.5zM540.9 410.2l.2 2.5h-.2z"/>
<path d="M555.9 410.2l.2 2.5v-2.5zM555.9 410.2l.2 2.5h-.2z"/>
<path d="M580.7 410.2l.5 2.5v-2.5zM580.7 410.2l.5 2.5h-.5z"/>
</g>
<text font-size="13.4" x="540" y="390">A711</text>
<g font-size="5.6">
<text x="66" y="145.4">5</text>
<text x="373.7" y="145.5">7</text>
<text x="61.1" y="151.6">A711</text>
<text x="368.8" y="151.8">A711</text>
</g>
<text font-size="5" x="533.5" y="188.4">METOD 502.154.75</text>
<g font-size="3.5">
<text x="408" y="219.4">VISTA FRONTALE</text>
<text x="408" y="257.6">VISTA INFERIORE</text>
<text x="142.7" y="259.3">VISTA POSTERIORE</text>
<text x="254.6" y="259.9">VISTA LATERALE</text>
</g>
<g font-size="2.5">
<text x="50.6" y="9">1</text>
<text x="105.3" y="9">2</text>
<text x="155.3" y="9">3</text>
<text x="205.3" y="9">4</text>
<text x="255.3" y="9">5</text>
<text x="305.3" y="9">6</text>
<text x="355.3" y="9">7</text>
<text x="405.3" y="9">8</text>
<text x="455.3" y="9">9</text>
<text x="504.6" y="9">10</text>
<text x="554.6" y="9">11</text>
<text x="22.2" y="36.1">A</text>
<text x="582.1" y="36.1">A</text>
<text x="22.2" y="86.1">B</text>
<text x="582.1" y="86.1">B</text>
<text x="22.2" y="136.1">C</text>
<text x="582.1" y="136.1">C</text>
<text x="531.8" y="153.1">POLITECNICO DI MILANO</text>
<text x="531.9" y="159.1">C.L. DESIGN DEGLI INTERNI</text>
<text x="531.9" y="156.1">SCUOLA DEL DESIGN</text>
<text x="532" y="162.9">PROGETTO:</text>
<text x="22.2" y="186.1">D</text>
<text x="582.1" y="186.1">D</text>
<text x="532" y="213">CORSO:</text>
<text x="542.3" y="216.4">STRUMENTI E METODI</text>
<text x="546.1" y="219.4">DEL PROGETTO</text>
<text x="532" y="229.6">DOCENTE:</text>
<text x="22.2" y="236.1">E</text>
<text x="544.8" y="236.1">MARCO FERRARA</text>
<text x="582.1" y="236.1">E</text>
<text x="532" y="246.3">STUDENTI:</text>
<text x="540.2" y="252.7">ALICE EMMA VENDRAMIN</text>
<text x="532" y="262.9">OGGETTO:</text>
<text x="535.7" y="269.4">INGRANDIMENTI E PARTICOLARI</text>
<text x="532" y="279.6">NOTE:</text>
<text x="22.3" y="286.1">F</text>
<text x="582.2" y="286.1">F</text>
<text x="532" y="296.3">NOME FILE:</text>
<text x="541.9" y="302.5">METOD 502.154.75 dwg</text>
<text x="531.9" y="313.6">VERS</text>
<text x="571.5" y="313.6">DATA</text>
<text x="22.1" y="336.1">G</text>
<text x="582" y="336.1">G</text>
<text x="532" y="358.6">A</text>
<text x="562.3" y="358.6">YYYY/MM/DD</text>
<text x="532" y="363.1">TAVOLA NO.:</text>
<text x="565.4" y="363.1">011 DI</text>
<text x="575.3" y="363.1">020</text>
<text x="22.2" y="386.1">H</text>
<text x="582.1" y="386.1">H</text>
<text x="532" y="405.6">DATA:</text>
<text x="542" y="405.5">2017/05/23</text>
<text x="556.9" y="405.6">SCALA:</text>
<text x="572.9" y="405.5">1:1</text>
<text x="19.5" y="410.4" transform="rotate(-90 19.5 410.4)">DIRECTORY: C:\USERS\ALICE\DESKTOP\QM-S_2-CUCINA\METOD 50215475.DWG | PLOTTED ON: 13/07/2017 16:14:56 | BY USER: ALICE</text>
<text x="48.8" y="413.6">1</text>
<text x="105.3" y="413.6">2</text>
<text x="155.3" y="413.6">3</text>
<text x="205.3" y="413.6">4</text>
<text x="255.3" y="413.6">5</text>
<text x="305.3" y="413.6">6</text>
<text x="355.3" y="413.6">7</text>
<text x="405.3" y="413.6">8</text>
<text x="455.3" y="413.6">9</text>
<text x="504.6" y="413.6">10</text>
<text x="531.5" y="412.7">0</text>
<text x="531.9" y="408.5">REV:</text>
<text x="541.5" y="412.7">10mm</text>
<text x="542" y="408.6">A</text>
<text x="556.5" y="412.7">25mm</text>
<text x="556.9" y="408.6">FORMATO:</text>
<text x="573.4" y="408.6">A2</text>
<text x="573.5" y="412.7">50mm</text>
</g>
</svg>
